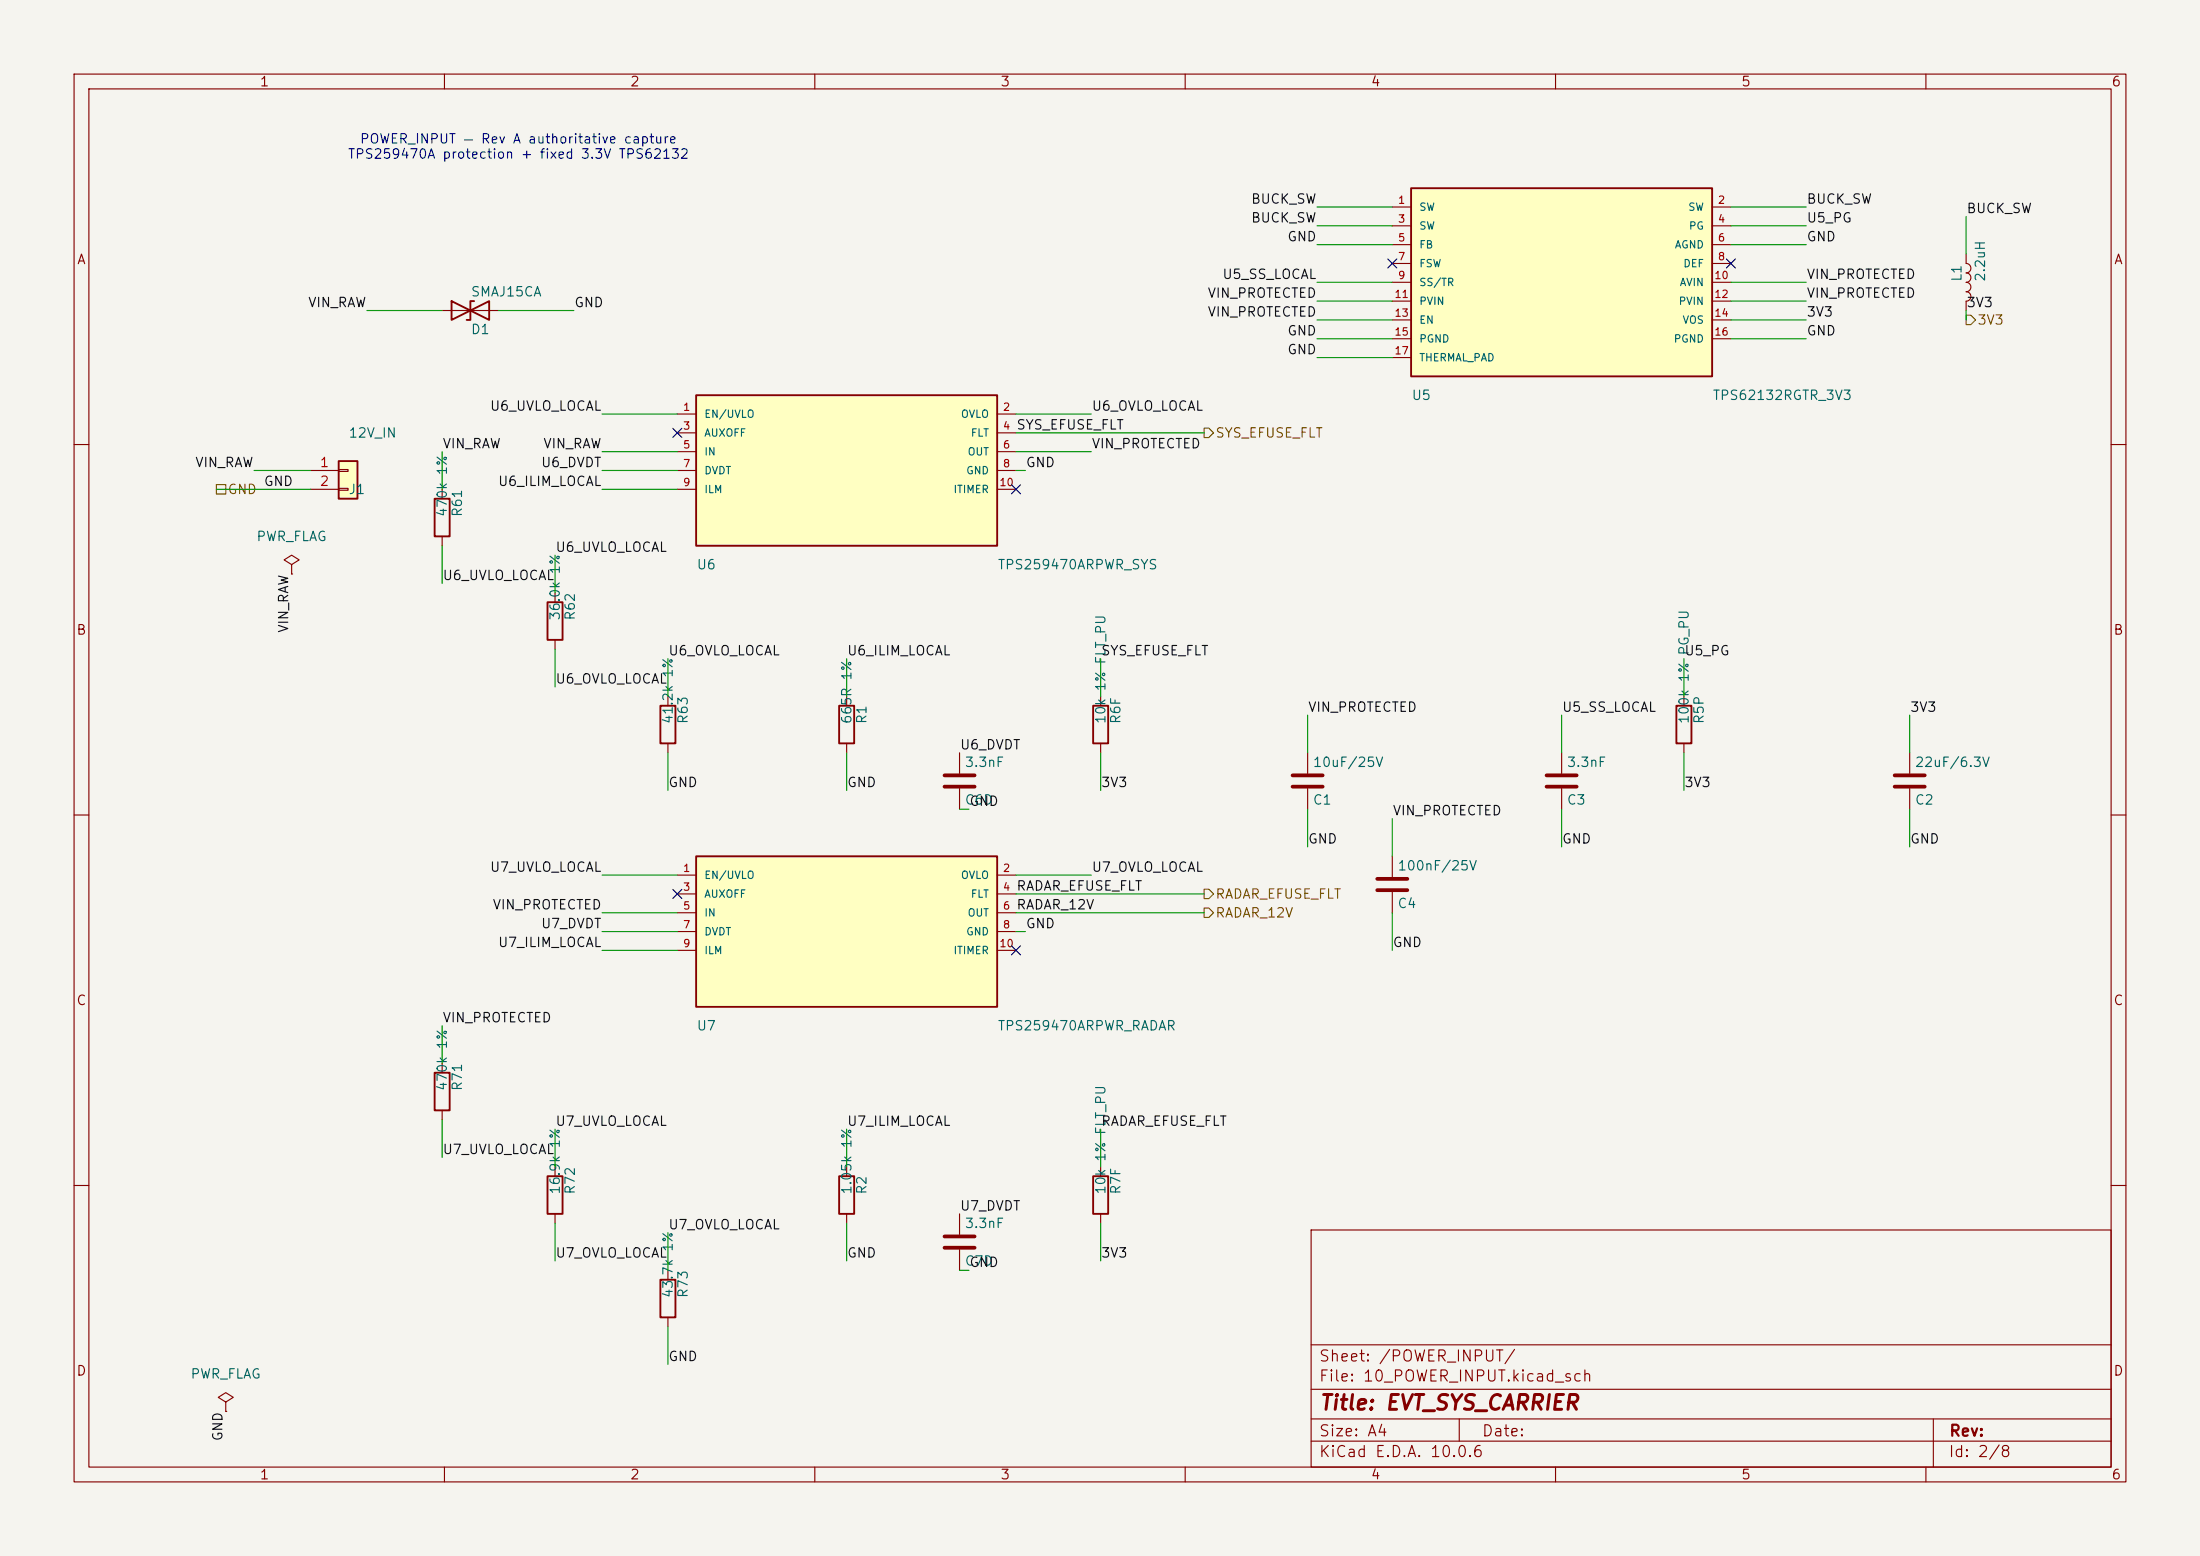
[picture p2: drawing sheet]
<svg xmlns="http://www.w3.org/2000/svg" width="297mm" height="210mm" viewBox="0 0 297 210" stroke-linecap="round" stroke-linejoin="round" font-family="sans-serif">
<path d="M0 0h297v210h-297z" fill="#f5f4ef" stroke="#f5f4ef" stroke-width=".14"/>
<g fill="none" stroke="#840000" stroke-width=".15">
<path d="M10 10h277v190h-277zM12 12h273v186h-273zM60 10v2M110 10v2M160 10v2M210 10v2M260 10v2M10 60h2M285 60h2M148.6 94v1.3M227.3 94v1.3M10 110h2"/>
<path d="M148.6 100.3v1.3M227.3 100.3v1.3M285 110h2M74.9 157.5v1.3M10 160h2M74.9 163.8v1.3M177 166h108v32h-108zM285 160h2M30.5 189.2l1-.6-1-.6-1 .6 1 .6v1.3M30.5 190.5h.1M60 198v2M110 198v2"/>
<path d="M160 198v2M177 194.5h108M177 191.5h108M177 187.5h108M177 181.5h108M197 191.5v3M210 198v2M260 198v2M261 191.5v6.5"/>
</g>
<path d="M147.6 95.3h2v5h-2zM226.3 95.3h2v5h-2zM73.9 158.8h2v5h-2z" fill="none" stroke="#840000" stroke-width=".25"/>
<path d="M190.5 25.4h40.6v25.4h-40.6z" fill="#ffffc2"/>
<path d="M190.5 25.4h40.6v25.4h-40.6z" fill="none" stroke="#840000" stroke-width=".25"/>
<g fill="none" stroke="#840000" stroke-width=".15">
<path d="M188 27.9h2.5M188 30.5h2.5M188 33h2.5M188 35.6h2.5M188 38.1h2.5M231.1 27.9h2.6M231.1 30.5h2.6M231.1 33h2.6M231.1 35.6h2.6M231.1 38.1h2.6M188 40.6h2.5M188 43.2h2.5"/>
<path d="M188 45.7h2.5M188 48.3h2.5M231.1 40.6h2.6M231.1 43.2h2.6M231.1 45.7h2.6"/>
</g>
<path d="M45.7 62.2h2.6v5.1h-2.6z" fill="#ffffc2"/>
<path d="M61 40.6v2.6l5-2.6v2.6zM64 40.6h-.5v2.6h-.5M45.7 62.2h2.6v5.1h-2.6zM58.7 67.3h2v5.1h-2zM89.2 95.3h2v5h-2zM58.7 144.8h2v5.1h-2zM113.3 158.8h2v5h-2zM147.6 158.8h2v5h-2z" fill="none" stroke="#840000" stroke-width=".25"/>
<g fill="none" stroke="#840000" stroke-width=".15">
<path d="M265.4 34.3v1.3a.64 .64 0 0 1 .7 .6 .64 .64 0 0 1-.7 .6M265.4 36.8a.64 .64 0 0 1 .7 .7 .64 .64 0 0 1-.7 .6 .64 .64 0 0 1 .7 .6 .64 .64 0 0 1-.7 .7 .64 .64 0 0 1 .7 .6 .64 .64 0 0 1-.7 .6v1.3M59.7 41.9h7.6M41.9 63.5h3.8M41.9 66h3.8M45.7 63.4h1.3v.2h-1.3zM45.7 65.9h1.3v.3h-1.3zM59.7 66v1.3M59.7 72.4v1.3M90.2 94v1.3M90.2 100.3v1.3M129.5 101.6v2.8"/>
<path d="M129.5 106.4v2.8M210.8 101.6v2.8M210.8 106.4v2.8M59.7 143.5v1.3M59.7 149.9v1.2M114.3 157.5v1.3M148.6 157.5v1.3M114.3 163.8v1.3M129.5 163.8v2.8M129.5 168.7v2.8M148.6 163.8v1.3"/>
</g>
<path d="M127.5 104.6h4.1M127.5 106.2h4.1M208.8 104.6h4.1M208.8 106.2h4.1M127.5 166.9h4.1M127.5 168.4h4.1" fill="none" stroke="#840000" stroke-width=".51"/>
<path d="M94 115.6h40.6v20.3h-40.6z" fill="#ffffc2"/>
<path d="M94 115.6h40.6v20.3h-40.6z" fill="none" stroke="#840000" stroke-width=".25"/>
<path d="M91.4 118.1h2.6M134.6 118.1h2.6M91.4 120.7h2.6M91.4 123.2h2.6M91.4 125.7h2.6M91.4 128.3h2.6M134.6 120.7h2.6M134.6 123.2h2.6M134.6 125.7h2.6M134.6 128.3h2.6" fill="none" stroke="#840000" stroke-width=".15"/>
<path d="M94 53.3h40.6v20.4h-40.6z" fill="#ffffc2"/>
<path d="M94 53.3h40.6v20.4h-40.6zM73.9 81.3h2v5.1h-2zM113.3 95.3h2v5h-2zM89.2 172.7h2v5.1h-2z" fill="none" stroke="#840000" stroke-width=".25"/>
<g fill="none" stroke="#840000" stroke-width=".15">
<path d="M91.4 55.9h2.6M91.4 58.4h2.6M134.6 55.9h2.6M134.6 58.4h2.6M39.4 76.2l1-.6-1-.7-1 .7 1 .6v1.3M39.4 77.5h.1M91.4 61h2.6M91.4 63.5h2.6M91.4 66h2.6M134.6 61h2.6M134.6 63.5h2.6M134.6 66h2.6"/>
<path d="M74.9 80v1.3M74.9 86.4v1.2M114.3 94v1.3M114.3 100.3v1.3M176.5 101.6v2.8M176.5 106.4v2.8M188 115.6v2.8M257.8 101.6v2.8M257.8 106.4v2.8M188 120.4v2.8M90.2 171.5v1.2M90.2 177.8v1.3"/>
</g>
<path d="M174.5 104.6h4.1M174.5 106.2h4.1M185.9 118.6h4.1M255.8 104.6h4M255.8 106.2h4M185.9 120.1h4.1" fill="none" stroke="#840000" stroke-width=".51"/>
<path d="M162.6 57.8h.6l.6 .6-.6 .7h-.6zM265.4 42.5h.7l.6 .7-.6 .6h-.7zM29.2 65.4h1.3v1.3h-1.3zM162.6 122.6h.6l.6 .6-.6 .6h-.6zM162.6 120h.6l.6 .7-.6 .6h-.6z" fill="none" stroke="#725600" stroke-width=".15"/>
<g fill="none" stroke="#009600" stroke-width=".15">
<path d="M177.8 27.9h10.2M177.8 30.5h10.2M177.8 33h10.2M177.8 38.1h10.2M233.7 27.9h10.1M233.7 30.5h10.1M233.7 33h10.1M233.7 38.1h10.1M265.4 29.2v5.1M49.5 41.9h10.2M67.3 41.9h10.2M81.3 55.9h10.1"/>
<path d="M137.2 55.9h10.1M137.2 58.4h25.4M177.8 40.6h10.2M177.8 45.7h10.2M177.8 48.3h10.2M177.8 43.2h10.2M233.7 40.6h10.1M233.7 45.7h10.1M233.7 43.2h10.1M265.4 41.9v1.3M29.2 66h12.7M34.3 63.5h7.6"/>
<path d="M59.7 61v5M59.7 73.7v5M74.9 74.9v5.1M81.3 61h10.1M81.3 63.5h10.1M81.3 66h10.1M137.2 61h10.1M137.2 63.5h1.2M74.9 87.6v5.1M90.2 88.9v5.1M114.3 88.9v5.1M148.6 88.9v5.1"/>
<path d="M176.5 96.5v5.1M210.8 96.5v5.1M227.3 88.9v5.1M257.8 96.5v5.1M81.3 118.1h10.1M90.2 101.6v5.1M114.3 101.6v5.1M129.5 109.2h1.3M137.2 118.1h10.1M148.6 101.6v5.1M176.5 109.2v5.1M188 110.5v5.1"/>
<path d="M210.8 109.2v5.1M227.3 101.6v5.1M257.8 109.2v5.1M59.7 138.4v5.1M81.3 123.2h10.1M81.3 128.3h10.1M81.3 125.7h10.1M137.2 120.7h25.4M137.2 123.2h25.4M137.2 125.7h1.2M188 123.2v5.1M59.7 151.1v5.1"/>
<path d="M74.9 152.4v5.1M114.3 152.4v5.1M148.6 152.4v5.1M74.9 165.1v5.1M90.2 166.4v5.1M90.2 179.1v5.1M114.3 165.1v5.1M129.5 171.5h1.3M148.6 165.1v5.1"/>
</g>
<path d="M187.4 35l1.2 1.2M188.6 35l-1.2 1.2M233.1 35l1.2 1.2M234.3 35l-1.2 1.2M90.8 57.8l1.2 1.2M92 57.8l-1.2 1.2M136.6 65.4l1.2 1.2M137.8 65.4l-1.2 1.2M90.8 120l1.2 1.3M92 120l-1.2 1.3M136.6 127.7l1.2 1.2M137.8 127.7l-1.2 1.2" fill="none" stroke="#000084" stroke-width=".15"/>
<text font-size="2" fill="#840000" x="178" y="190.8">Title: EVT_SYS_CARRIER</text>
<g font-size="1.5" fill="#840000">
<text x="178" y="184.1">Sheet: /POWER_INPUT/</text>
<text x="178" y="186.8">File: 10_POWER_INPUT.kicad_sch</text>
<text x="178" y="197">KiCad E.D.A. 10.0.6</text>
<text x="178" y="194.2">Size: A4</text>
<text x="200" y="194.2">Date:</text>
<text x="263" y="197">Id: 2/8</text>
<text x="263" y="194.2">Rev:</text>
</g>
<g font-size="1.3" fill="#840000">
<text x="35" y="12">1</text>
<text x="85" y="12">2</text>
<text x="135" y="12">3</text>
<text x="185" y="12">4</text>
<text x="235" y="12">5</text>
<text x="285" y="12">6</text>
<text x="10.3" y="36">A</text>
<text x="285.3" y="36">A</text>
<text x="10.2" y="86">B</text>
<text x="285.2" y="86">B</text>
<text x="10.2" y="136">C</text>
<text x="285.2" y="136">C</text>
<text x="10.2" y="186">D</text>
<text x="285.2" y="186">D</text>
<text x="35" y="200">1</text>
<text x="85" y="200">2</text>
<text x="135" y="200">3</text>
<text x="185" y="200">4</text>
<text x="235" y="200">5</text>
<text x="285" y="200">6</text>
</g>
<g font-size="1.3" fill="#0000c2">
<text x="46.9" y="21.7">TPS259470A protection + fixed 3.3V TPS62132</text>
<text x="48.5" y="19.7">POWER_INPUT — Rev A authoritative capture</text>
</g>
<g font-size="1.3" fill="#0f0f0f">
<text x="168.8" y="27.8">BUCK_SW</text>
<text x="243.8" y="27.8">BUCK_SW</text>
<text x="265.4" y="29.1">BUCK_SW</text>
<text x="168.8" y="30.4">BUCK_SW</text>
<text x="173.7" y="32.9">GND</text>
<text x="243.8" y="30.4">U5_PG</text>
<text x="243.8" y="32.9">GND</text>
<text x="41.5" y="41.8">VIN_RAW</text>
<text x="77.4" y="41.8">GND</text>
<text x="162.9" y="40.5">VIN_PROTECTED</text>
<text x="164.9" y="38">U5_SS_LOCAL</text>
<text x="243.8" y="40.5">VIN_PROTECTED</text>
<text x="243.8" y="38">VIN_PROTECTED</text>
<text x="265.4" y="41.8">3V3</text>
<text x="162.9" y="43.1">VIN_PROTECTED</text>
<text x="173.7" y="45.6">GND</text>
<text x="243.8" y="45.6">GND</text>
<text x="243.8" y="43.1">3V3</text>
<text x="173.7" y="48.1">GND</text>
<text x="66.1" y="55.8">U6_UVLO_LOCAL</text>
<text x="137.1" y="58.3">SYS_EFUSE_FLT</text>
<text x="147.3" y="55.8">U6_OVLO_LOCAL</text>
<text x="26.3" y="63.4">VIN_RAW</text>
<text x="35.5" y="65.9">GND</text>
<text x="59.7" y="60.8">VIN_RAW</text>
<text x="67.1" y="65.9">U6_ILIM_LOCAL</text>
<text x="72.9" y="63.4">U6_DVDT</text>
<text x="73.3" y="60.8">VIN_RAW</text>
<text x="138.4" y="63.4">GND</text>
<text x="147.3" y="60.8">VIN_PROTECTED</text>
<text x="74.9" y="74.8">U6_UVLO_LOCAL</text>
<text x="59.7" y="78.6">U6_UVLO_LOCAL</text>
<text x="39.2" y="85.5" transform="rotate(-90 39.2 85.5)">VIN_RAW</text>
<text x="90.1" y="88.8">U6_OVLO_LOCAL</text>
<text x="114.3" y="88.8">U6_ILIM_LOCAL</text>
<text x="148.6" y="88.8">SYS_EFUSE_FLT</text>
<text x="227.3" y="88.8">U5_PG</text>
<text x="74.9" y="92.6">U6_OVLO_LOCAL</text>
<text x="129.5" y="101.5">U6_DVDT</text>
<text x="176.5" y="96.4">VIN_PROTECTED</text>
<text x="210.8" y="96.4">U5_SS_LOCAL</text>
<text x="257.8" y="96.4">3V3</text>
<text x="90.1" y="106.6">GND</text>
<text x="114.3" y="106.6">GND</text>
<text x="148.6" y="106.6">3V3</text>
<text x="227.3" y="106.6">3V3</text>
<text x="130.8" y="109.1">GND</text>
<text x="187.9" y="110.4">VIN_PROTECTED</text>
<text x="66.1" y="118">U7_UVLO_LOCAL</text>
<text x="147.3" y="118">U7_OVLO_LOCAL</text>
<text x="176.5" y="114.2">GND</text>
<text x="210.8" y="114.2">GND</text>
<text x="257.8" y="114.2">GND</text>
<text x="66.4" y="123.1">VIN_PROTECTED</text>
<text x="72.9" y="125.6">U7_DVDT</text>
<text x="137.1" y="123.1">RADAR_12V</text>
<text x="137.1" y="120.5">RADAR_EFUSE_FLT</text>
<text x="138.4" y="125.6">GND</text>
<text x="67.1" y="128.1">U7_ILIM_LOCAL</text>
<text x="187.9" y="128.1">GND</text>
<text x="59.7" y="138.3">VIN_PROTECTED</text>
<text x="74.9" y="152.3">U7_UVLO_LOCAL</text>
<text x="114.3" y="152.3">U7_ILIM_LOCAL</text>
<text x="148.6" y="152.3">RADAR_EFUSE_FLT</text>
<text x="59.7" y="156.1">U7_UVLO_LOCAL</text>
<text x="90.1" y="166.2">U7_OVLO_LOCAL</text>
<text x="129.5" y="163.7">U7_DVDT</text>
<text x="74.9" y="170.1">U7_OVLO_LOCAL</text>
<text x="114.3" y="170.1">GND</text>
<text x="130.8" y="171.3">GND</text>
<text x="148.6" y="170.1">3V3</text>
<text x="90.1" y="184">GND</text>
<text x="30.4" y="194.6" transform="rotate(-90 30.4 194.6)">GND</text>
</g>
<g font-size="1.3" fill="#006464">
<text x="63.5" y="40.3">SMAJ15CA</text>
<text x="265.1" y="38.1" transform="rotate(-90 265.1 38.1)">L1</text>
<text x="268.3" y="38.1" transform="rotate(-90 268.3 38.1)">2.2uH</text>
<text x="63.5" y="45.4">D1</text>
<text x="47" y="59.4">12V_IN</text>
<text x="190.5" y="54.3">U5</text>
<text x="231.1" y="54.3">TPS62132RGTR_3V3</text>
<text x="47" y="67">J1</text>
<text x="60.7" y="69.9" transform="rotate(-90 60.7 69.9)">470k 1%</text>
<text x="62.7" y="69.9" transform="rotate(-90 62.7 69.9)">R61</text>
<text x="34.5" y="73.4">PWR_FLAG</text>
<text x="94" y="77.2">U6</text>
<text x="134.6" y="77.2">TPS259470ARPWR_SYS</text>
<text x="75.9" y="83.8" transform="rotate(-90 75.9 83.8)">36.0k 1%</text>
<text x="77.9" y="83.8" transform="rotate(-90 77.9 83.8)">R62</text>
<text x="91.1" y="97.8" transform="rotate(-90 91.1 97.8)">41.2k 1%</text>
<text x="93.2" y="97.8" transform="rotate(-90 93.2 97.8)">R63</text>
<text x="115.3" y="97.8" transform="rotate(-90 115.3 97.8)">665R 1%</text>
<text x="117.3" y="97.8" transform="rotate(-90 117.3 97.8)">R1</text>
<text x="149.6" y="97.8" transform="rotate(-90 149.6 97.8)">10k 1% FLT_PU</text>
<text x="151.6" y="97.8" transform="rotate(-90 151.6 97.8)">R6F</text>
<text x="228.3" y="97.8" transform="rotate(-90 228.3 97.8)">100k 1% PG_PU</text>
<text x="230.3" y="97.8" transform="rotate(-90 230.3 97.8)">R5P</text>
<text x="130.2" y="103.8">3.3nF</text>
<text x="177.1" y="103.8">10uF/25V</text>
<text x="211.4" y="103.8">3.3nF</text>
<text x="258.4" y="103.8">22uF/6.3V</text>
<text x="130.2" y="108.9">C6D</text>
<text x="177.1" y="108.9">C1</text>
<text x="211.4" y="108.9">C3</text>
<text x="258.4" y="108.9">C2</text>
<text x="188.6" y="117.8">100nF/25V</text>
<text x="188.6" y="122.9">C4</text>
<text x="94" y="139.4">U7</text>
<text x="134.6" y="139.4">TPS259470ARPWR_RADAR</text>
<text x="60.7" y="147.3" transform="rotate(-90 60.7 147.3)">470k 1%</text>
<text x="62.7" y="147.3" transform="rotate(-90 62.7 147.3)">R71</text>
<text x="75.9" y="161.3" transform="rotate(-90 75.9 161.3)">16.9k 1%</text>
<text x="77.9" y="161.3" transform="rotate(-90 77.9 161.3)">R72</text>
<text x="115.3" y="161.3" transform="rotate(-90 115.3 161.3)">1.05k 1%</text>
<text x="117.3" y="161.3" transform="rotate(-90 117.3 161.3)">R2</text>
<text x="149.6" y="161.3" transform="rotate(-90 149.6 161.3)">10k 1% FLT_PU</text>
<text x="151.6" y="161.3" transform="rotate(-90 151.6 161.3)">R7F</text>
<text x="130.2" y="166.1">3.3nF</text>
<text x="130.2" y="171.1">C7D</text>
<text x="91.1" y="175.3" transform="rotate(-90 91.1 175.3)">43.7k 1%</text>
<text x="93.2" y="175.3" transform="rotate(-90 93.2 175.3)">R73</text>
<text x="25.6" y="186.4">PWR_FLAG</text>
</g>
<g font-size="1.3" fill="#725600">
<text x="266.9" y="44.1">3V3</text>
<text x="164" y="59.4">SYS_EFUSE_FLT</text>
<text x="30.6" y="67">GND</text>
<text x="164" y="124.2">RADAR_12V</text>
<text x="164" y="121.6">RADAR_EFUSE_FLT</text>
</g>
<g font-size="1.3" fill="#a90000">
<text x="43.1" y="63.4">1</text>
<text x="43.1" y="65.9">2</text>
</g>
<g font-size="1" fill="#a90000">
<text x="188.7" y="27.8">1</text>
<text x="231.8" y="27.8">2</text>
<text x="188.7" y="30.3">3</text>
<text x="188.7" y="32.8">5</text>
<text x="188.7" y="35.4">7</text>
<text x="231.8" y="30.3">4</text>
<text x="231.8" y="32.8">6</text>
<text x="231.8" y="35.4">8</text>
<text x="188.2" y="40.5">11</text>
<text x="188.7" y="37.9">9</text>
<text x="231.4" y="37.9">10</text>
<text x="231.4" y="40.5">12</text>
<text x="188.2" y="43">13</text>
<text x="188.2" y="45.5">15</text>
<text x="231.4" y="43">14</text>
<text x="231.4" y="45.5">16</text>
<text x="188.2" y="48.1">17</text>
<text x="92.1" y="55.7">1</text>
<text x="92.1" y="58.2">3</text>
<text x="135.3" y="55.7">2</text>
<text x="135.3" y="58.2">4</text>
<text x="92.1" y="60.8">5</text>
<text x="92.1" y="63.3">7</text>
<text x="92.1" y="65.9">9</text>
<text x="134.8" y="65.9">10</text>
<text x="135.3" y="60.8">6</text>
<text x="135.3" y="63.3">8</text>
<text x="92.1" y="117.9">1</text>
<text x="135.3" y="117.9">2</text>
<text x="92.1" y="120.5">3</text>
<text x="92.1" y="123">5</text>
<text x="92.1" y="125.5">7</text>
<text x="135.3" y="120.5">4</text>
<text x="135.3" y="123">6</text>
<text x="135.3" y="125.5">8</text>
<text x="92.1" y="128.1">9</text>
<text x="134.8" y="128.1">10</text>
</g>
<g font-size="1" fill="#006464">
<text x="191.5" y="28.7">SW</text>
<text x="227.8" y="28.7">SW</text>
<text x="191.5" y="31.2">SW</text>
<text x="191.5" y="33.8">FB</text>
<text x="226" y="33.8">AGND</text>
<text x="227.9" y="31.2">PG</text>
<text x="191.5" y="36.3">FSW</text>
<text x="191.5" y="38.9">SS/TR</text>
<text x="191.5" y="41.4">PVIN</text>
<text x="226.5" y="41.4">PVIN</text>
<text x="226.7" y="38.9">AVIN</text>
<text x="227.2" y="36.3">DEF</text>
<text x="191.5" y="43.9">EN</text>
<text x="191.5" y="46.5">PGND</text>
<text x="225.9" y="46.5">PGND</text>
<text x="227.1" y="43.9">VOS</text>
<text x="191.5" y="49">THERMAL_PAD</text>
<text x="95" y="56.6">EN/UVLO</text>
<text x="95" y="59.2">AUXOFF</text>
<text x="129.6" y="56.6">OVLO</text>
<text x="131" y="59.2">FLT</text>
<text x="95" y="61.7">IN</text>
<text x="95" y="64.3">DVDT</text>
<text x="130.4" y="64.3">GND</text>
<text x="130.5" y="61.7">OUT</text>
<text x="95" y="66.8">ILM</text>
<text x="128.6" y="66.8">ITIMER</text>
<text x="95" y="118.9">EN/UVLO</text>
<text x="129.6" y="118.9">OVLO</text>
<text x="95" y="121.4">AUXOFF</text>
<text x="95" y="123.9">IN</text>
<text x="130.5" y="123.9">OUT</text>
<text x="131" y="121.4">FLT</text>
<text x="95" y="126.5">DVDT</text>
<text x="95" y="129">ILM</text>
<text x="128.6" y="129">ITIMER</text>
<text x="130.4" y="126.5">GND</text>
</g>
</svg>
